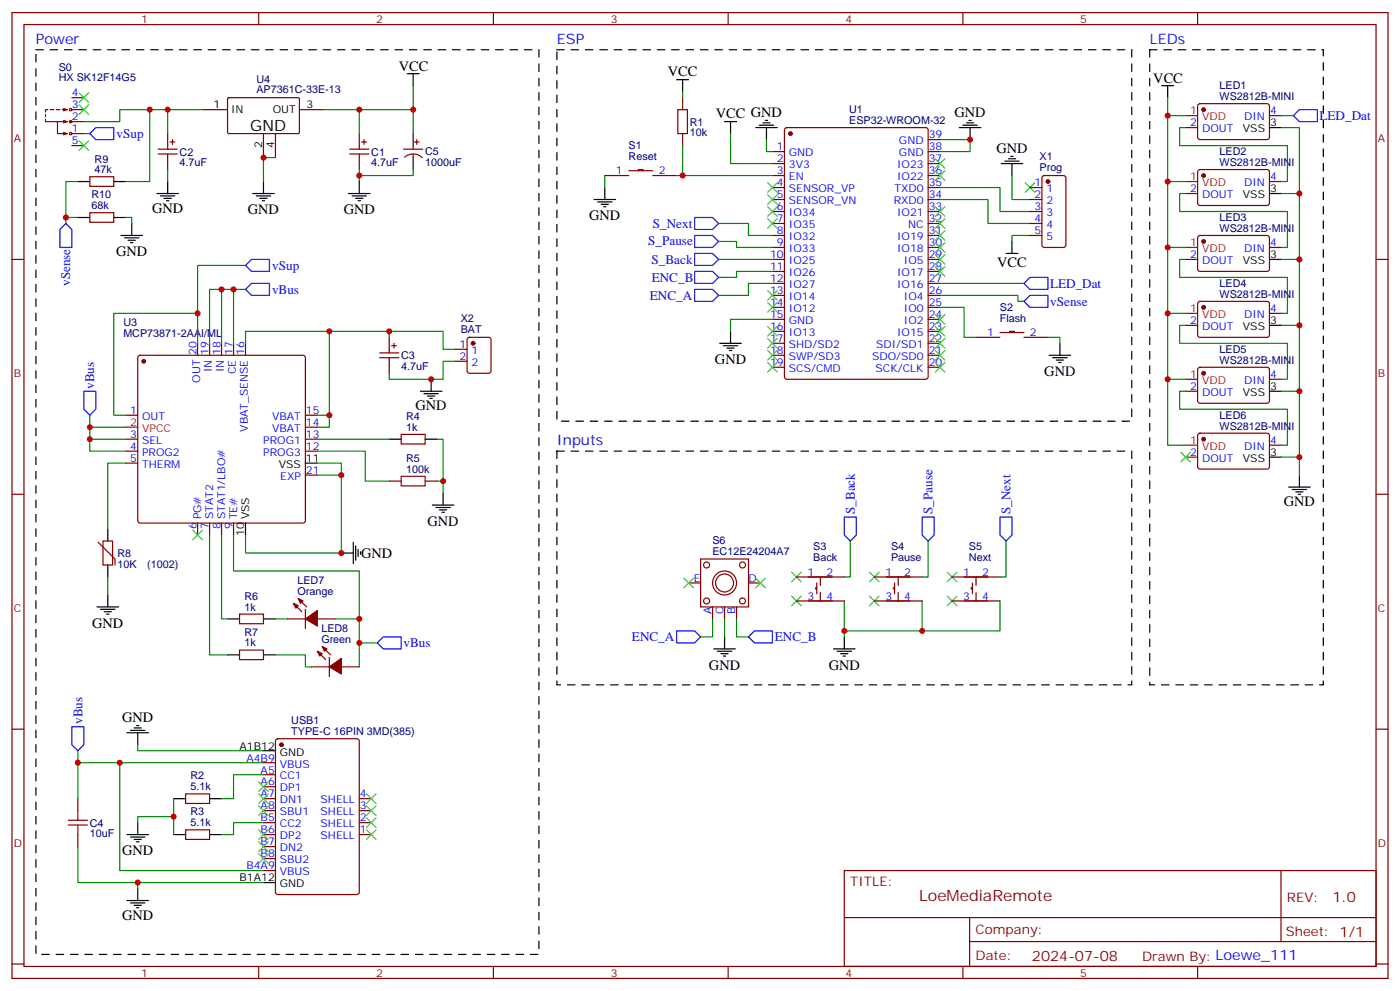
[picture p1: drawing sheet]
<svg xmlns="http://www.w3.org/2000/svg" width="412mm" height="292mm" viewBox="0 0 412 292" stroke-linecap="round" stroke-linejoin="round" font-family="sans-serif">
<g fill="none" stroke="#870000" stroke-width=".35">
<path d="M3.5 3.7h405.4v284.3h-405.4zM7.1 7.2h398.2v277.3h-398.2zM76.2 3.7v3.5M145.3 3.7v3.5M214.5 3.7v3.5M283.6 3.7v3.5M352.8 3.7v3.5M13.4 35.1v.7h3.5M13.4 33.7v.7M14.1 32.3h-.7v.7M14.8 32.3h1.1M16.6 32.3h1"/>
<path d="M18.3 32.3h1.5M18.7 39l1.1 .3M18.7 35.5l1.1 .3M18.7 31.9l1.1 .4M19.8 35.8h-2.9v3.5h2.9M19.8 39.3l-1.1 .4M19.8 35.8l-1.1 .4M19.8 32.3l-1.1 .3M20.5 35.8h4.2M21.2 39.3h3.5M21.2 32.3h3.5M21.2 28.8h3.5"/>
<path d="M49.4 39.3v4.6M60 32.3h7M67.1 28.9l.3-.1h20.6l.2 .3-.1 10.1-.3 .1h-20.6l-.2-.3zM77.6 39.3v7.1M81.1 39.3v7.1M88.2 32.3h7M105.8 39.3v4.6M199.7 32.3h2.8v7h-2.8zM201.1 28.8v3.5M201.1 39.3v3.6M231.3 37.8l.5-.2h40.9l.6 .4 .1 72.9-.5 .7-41.1 .1-.7-.5v-72.9zM349.2 37.6h3.6"/>
<path d="M353 30.7l.5-.2 20 .1 .4 .6v9.5l-.7 .4-20-.1-.4-.6v-9.2zM373.9 34h3.6M21.2 42.9h3.5M26.5 52h7v2.9h-7zM46.6 43.9h5.6M46.6 45.3h5.6M49.4 45.3v4.6M50.1 41.8h1.4M50.8 41.1v1.4M103 43.9h5.7M103 45.3h5.7M105.8 45.3v4.6"/>
<path d="M106.5 41.8h1.4M107.2 41.1v1.4M118.9 43.9h5.6M119.2 46.3a3.8 3.8 0 0 1 5.2 .2M121.7 42.9v1M121.7 45.3v1.1M122.1 41.8h1.4M122.8 41.1v1.4M178.2 51.7h7M185.2 50.3h7.1M188 50.3v-.4h1.4v.4M192.3 51.7h7"/>
<path d="M227.5 44.6h3.6M227.5 48.2h3.6M227.5 51.7h3.6M227.5 55.2h3.6M227.5 58.7h3.6M273.4 44.6h3.5M273.4 48.2h3.5M273.4 51.7h3.5M273.4 55.2h3.5M273.4 58.7h3.5M273.4 41.1h3.5M303.4 55.2h3.5"/>
<path d="M303.4 58.7h3.5M307.2 51.9l.4-.2h5.7l.6 .4 .1 20-.5 .7h-5.9l-.6-.4-.1-20zM349.2 57h3.6M353 50.1l.5-.2 20 .1 .4 .6v9.5l-.7 .4-20-.1-.4-.6v-9.2zM373.9 53.4h3.6M3.5 76.4h3.6M26.5 62.6h7v2.8h-7zM227.5 76.4h3.6M227.5 62.3h3.6M227.5 65.8h3.6M227.5 69.3h3.6M227.5 72.8h3.6"/>
<path d="M227.5 79.9h3.6M273.4 76.4h3.5M273.4 62.3h3.5M273.4 65.8h3.5M273.4 69.3h3.5M273.4 72.8h3.5M273.4 79.9h3.5M303.4 62.3h3.5M303.4 65.8h3.5M303.4 69.3h3.5M349.2 76.4h3.6M353 69.5l.5-.2 20 .1 .4 .6v9.5l-.7 .4-20-.1-.4-.6v-9.2z"/>
<path d="M373.9 72.8h3.6M405.3 76.4h3.6M114.7 99.3v4.6M137.8 99.5l.5-.2h5.6l.7 .4v9.5l-.4 .6-5.9 .1-.7-.5v-9.4zM227.5 83.4h3.6M227.5 87h3.6M227.5 90.5h3.6M227.5 94h3.6M227.5 97.5h3.6M273.4 83.4h3.5M273.4 87h3.5M273.4 90.5h3.5"/>
<path d="M273.4 94h3.5M273.4 97.5h3.5M287.5 99.3h7.1M294.6 97.9h7M297.4 97.9v-.4h1.4v.4M301.6 99.3h7.1M349.2 95.8h3.6M353 88.9l.5-.2 20 .1 .4 .6v9.5l-.7 .4-20-.1-.4-.6v-9.2zM373.9 92.3h3.6M40.8 104.8l.5-.2h48l.5 .2 .2 .5v48l-.3 .5-.4 .2h-48l-.5-.2-.2-.5v-48zM58.2 101.1v3.5M61.7 101.1v3.5"/>
<path d="M65.3 101.1v3.5M68.8 101.1v3.5M72.3 101.1v3.5M111.8 103.9h5.7M111.8 105.3h5.7M114.7 105.3v4.6M115.4 101.8h1.4M116.1 101.1v1.4M134.1 102.8h3.5M134.1 106.4h3.5M227.5 101.1h3.6M227.5 104.6h3.6"/>
<path d="M227.5 108.1h3.6M273.4 101.1h3.5M273.4 104.6h3.5M273.4 108.1h3.5M349.2 115.2h3.6M353 108.3l.5-.2 20 .1 .4 .6v9.5l-.7 .4-20-.1-.4-.6v-9.2zM373.9 111.7h3.6M37 122.2h3.6M37 129.3h3.6M37 132.8h3.6M37 136.3h3.6M90 122.2h3.5"/>
<path d="M90 129.3h3.5M90 132.8h3.5M90 125.8h3.5M90 139.9h3.5M118.2 127.9h7v2.8h-7zM349.2 134.6h3.6M353 127.7l.5-.2 20 .1 .4 .6v9.5l-.7 .4-20-.1-.4-.6v-9.2zM373.9 131.1h3.6M3.5 145.5h3.6M28.9 159.6l5 5v1.7M30.3 159.3h2.9v7h-2.9zM58.2 154v3.5"/>
<path d="M61.7 154v3.5M65.3 154v3.5M68.8 154v3.5M114.7 141.6h3.5M125.2 141.6h3.6M405.3 145.5h3.6M86.4 177.6l2.5 2.5M87.8 176.2l2.5 2.5M90 179.4v5.6M202.8 171.6h3.6M206.4 164.6h14.1v14.1h-14.1zM209.9 178.7v3.5"/>
<path d="M213.4 178.7v3.5M217 178.7v3.5M220.5 171.6h3.5M234.6 176.9h14.1M234.6 169.9h14.1M240.6 173h-.4v.4h.4M240.6 171.6v3.2M241.7 169.9v2.4M241.7 174.4v2.5M257.5 176.9h14.1M257.5 169.9h14.1M263.5 173h-.3v.4h.3"/>
<path d="M263.5 171.6v3.2M264.6 169.9v2.4M264.6 174.4v2.5M280.5 176.9h14.1M280.5 169.9h14.1M286.5 173h-.4v.4h.4M286.5 171.6v3.2M287.5 169.9v2.4M287.5 174.4v2.5M70.6 180.8h7v2.8h-7zM70.6 191.4h7v2.8h-7zM84.7 182.2h5.3"/>
<path d="M91.7 196.3h5.3M93.5 182.2h5.3M93.5 191.7l2.5 2.5M94.9 190.3l2.5 2.5M97 193.5v5.6M100.5 196.3h5.3M3.5 214.7h3.6M81.4 217.7l.4-.2h23.3l.7 .4v44.7l-.4 .7h-23.6l-.6-.4-.1-44.7zM405.3 214.7h3.6M22.9 235.1v3.6M54.7 233.7h7v2.8h-7zM77.6 235.1h3.5"/>
<path d="M77.6 238.7h3.5M77.6 231.6h3.5M77.6 228.1h3.5M77.6 224.5h3.5M105.8 235.1h3.6M105.8 238.7h3.6M22.9 245.7v3.5M54.7 244.3h7v2.8h-7zM77.6 242.2h3.5M77.6 245.7h3.5M77.6 256.3h3.5M77.6 252.8h3.5"/>
<path d="M77.6 249.2h3.5M105.8 242.2h3.6M105.8 245.7h3.6M248.7 256.3h156.6v28.2h-156.6zM377.3 256.3v20.9M248.7 270.1h156.5M285.6 277.2h119.6M285.6 270.1v14.2M3.5 283.8h3.6M76.2 284.5v3.5M145.3 284.5v3.5M214.5 284.5v3.5"/>
<path d="M283.6 284.5v3.5M352.8 284.5v3.5M405.3 283.8h3.6"/>
<circle cx="20.8" cy="39.3" r=".35"/>
<circle cx="20.8" cy="32.3" r=".35"/>
<circle cx="20.8" cy="35.8" r=".35"/>
<circle cx="208.1" cy="166.3" r=".88"/>
<circle cx="208.1" cy="176.9" r=".88"/>
<circle cx="213.4" cy="171.6" r="3.5"/>
<circle cx="213.4" cy="171.6" r="2.65"/>
<circle cx="218.7" cy="176.9" r=".88"/>
<circle cx="218.7" cy="166.3" r=".88"/>
</g>
<g fill="#870000" stroke="#870000" stroke-width=".35">
<path d="M90 182.2l3.5-2.5v4.6z"/>
<path d="M87.8 176.2l1.5 .7-.8 .7z"/>
<path d="M86.4 177.6l1.4 .7-.7 .7z"/>
<path d="M97 196.3l3.5-2.4v4.5z"/>
<path d="M94.9 190.3l1.4 .7-.7 .7z"/>
<path d="M93.5 191.7l1.4 .7-.7 .7z"/>
<circle cx="232.8" cy="39.3" r=".53"/>
<circle cx="354.5" cy="32.3" r=".53"/>
<circle cx="354.5" cy="51.7" r=".53"/>
<circle cx="354.5" cy="71.1" r=".53"/>
<circle cx="354.5" cy="90.5" r=".53"/>
<circle cx="354.5" cy="109.9" r=".53"/>
<circle cx="354.5" cy="129.3" r=".53"/>
<circle cx="42.3" cy="106.4" r=".53"/>
<circle cx="139.3" cy="101.1" r=".53"/>
<circle cx="82.9" cy="219.3" r=".53"/>
<circle cx="308.7" cy="53.4" r=".53"/>
</g>
<path d="M10.6 14.6h148.1v266.4h-148.1zM164 14.6h169.4v109.4h-169.4zM338.7 14.6h51.1v187h-51.1zM164 132.8h169.4v68.8h-169.4z" fill="none" stroke="#000" stroke-width=".35" stroke-dasharray="2.1 2.1"/>
<g fill="none" stroke="#000" stroke-width=".35">
<path d="M119.9 21.7h3.6M121.7 21.7v3.5M121.7 39.3v3.6M199.3 23.5h3.5M201.1 23.5v3.5M213.4 35.8h3.6M215.2 35.8v3.5M222.6 37.6h6.4M223.7 36.9h4.2M224.7 36.2h2.1M225.4 35.5h.7M225.8 37.6v3.5"/>
<path d="M282.6 37.6h6.3M283.6 36.9h4.3M284.7 36.2h2.1M285.4 35.5h.7M285.8 37.6v3.5M342.2 25.2h3.5M344 25.2v3.6M373.9 37.6h3.6M22.9 53.4h3.6M33.5 53.4h3.5M46.2 57h6.4M47.3 57.7h4.2"/>
<path d="M48.3 58.4h2.1M49 59.1h.7M49.4 53.4v3.6M74.4 57h6.4M75.5 57.7h4.2M76.6 58.4h2.1M77.3 59.1h.7M77.6 53.4v3.6M102.7 57h6.3M103.7 57.7h4.2M104.8 58.4h2.1M105.5 59.1h.7"/>
<path d="M105.8 53.4v3.6M121.7 46.4v3.5M175 58.7h6.3M176 59.4h4.3M178.2 55.2v3.5M294.9 48.2h6.4M296 47.4h4.2M297 46.7h2.2M297.7 46h.7M298.1 48.2v3.5M373.9 57h3.6M22.9 64h3.6"/>
<path d="M33.5 64h3.5M35.6 69.3h6.4M36.7 70h4.2M37.7 70.7h2.2M38.5 71.4h.7M38.8 65.8v3.5M177.1 60.1h2.1M177.8 60.9h.7M296.3 74.6h3.6M298.1 71.1v3.5M373.9 76.4h3.6M215.2 97.5v3.6"/>
<path d="M373.9 95.8h3.6M123.8 115.2h6.4M124.9 115.9h4.2M125.9 116.6h2.2M126.6 117.3h.8M127 111.7v3.5M212 101.1h6.4M213.1 101.8h4.2M214.1 102.5h2.2M214.8 103.2h.7M309 104.6h6.4M310.1 105.3h4.2"/>
<path d="M311.1 106h2.2M311.9 106.7h.7M312.2 101.1v3.5M373.9 115.2h3.6M90 136.3h3.5M114.7 129.3h3.5M125.2 129.3h3.6M373.9 134.6h3.6M382.8 139.9v3.5M31.7 155.8v3.5M72.3 154v3.5M104.1 159.6v6.4"/>
<path d="M127.4 148.7h6.3M128.4 149.4h4.2M129.5 150.1h2.1M130.2 150.8h.7M130.5 145.2v3.5M379.6 143.4h6.3M380.6 144.1h4.3M381.7 144.8h2.1M382.4 145.5h.7M28.6 178.7h6.3M29.6 179.4h4.3M31.7 166.3v3.6"/>
<path d="M31.7 175.2v3.5M100.5 162.8h3.6M104.8 160.7v4.2M105.5 161.7v2.2M106.2 162.5v.7M30.7 180.1h2.1M31.4 180.8h.7M67 182.2h3.6M67 192.8h3.6M77.6 182.2h3.5M77.6 192.8h3.5M210.3 191h6.3"/>
<path d="M211.3 191.7h4.2M212.4 192.4h2.1M213.1 193.1h.7M213.4 187.5v3.5M245.5 191h6.4M246.6 191.7h4.2M247.6 192.4h2.2M248.4 193.1h.7M248.7 187.5v3.5M37.4 215.7h6.3M38.5 215h4.2M39.5 214.3h2.1"/>
<path d="M40.2 213.6h.7M40.6 215.7v3.6M51.2 235.1h3.5M61.7 235.1h3.6M77.6 221h3.5M37.4 245.7h6.3M38.5 246.4h4.2M39.5 247.1h2.1M40.2 247.8h.7M40.6 242.2v3.5M51.2 245.7h3.5M61.7 245.7h3.6"/>
<path d="M77.6 259.8h3.5M37.4 265.1h6.3M38.5 265.8h4.2M39.5 266.5h2.1M40.2 267.2h.7M40.6 261.6v3.5"/>
</g>
<g fill="none" stroke="#008700" stroke-width=".35">
<path d="M24.7 39.3h1.8M44.1 32.3v21.1h-7.1M49.4 32.3h-14.1v3.5h-10.6M60 32.3h-10.6v7M95.2 32.3h10.6v7M105.8 32.3h15.9v7M121.7 25.2v7.1M201.1 27v1.8M215.2 39.3v8.9h12.3M344 28.8v5.2h5.2M344 34v19.4h5.2M349.2 37.6h-1.7v5.3h31.7v10.5h-1.7"/>
<path d="M377.5 37.6h5.3v19.4M377.5 34h3.5M22.9 53.4h-3.5v10.6h3.5M49.4 49.9v3.5M81.1 46.4h-3.5v7M105.8 49.9v3.5M121.7 49.9v1.8h-15.9M178.2 51.7v3.5M201.1 42.9v8.8h-1.8M201.1 51.7h26.4M225.8 41.1v3.5h1.7M276.9 58.7h14.1v7.1h12.4"/>
<path d="M276.9 55.2h17.7v7.1h8.8M276.9 41.1h8.9v3.5h-8.9M298.1 51.7v7h5.3M344 53.4v19.4h5.2M349.2 57h-1.7v5.3h31.7v10.5h-1.7M377.5 57h5.3v19.4M19.4 64v1.8M37 64h1.8v1.8M72.3 78.1h-14.1v23M211.7 65.8h8.8v3.5h7M211.7 71.1h5.3v1.7h10.5M211.7 76.4h15.8"/>
<path d="M227.5 79.9h-10.5v1.8h-5.3M303.4 69.3h-5.3v1.8M344 72.8v19.5h5.2M349.2 76.4h-1.7v5.3h31.7v10.6h-1.7M377.5 76.4h5.3v19.4M58.2 92.3h-24.7v29.9h3.5M65.3 85.2v15.9M68.8 85.2v15.9M72.3 85.2h-10.6v15.9M97 97.5h-24.7v3.6M114.7 99.3v-1.8h-17.7v24.7h-3.5M114.7 97.5h15.8v5.3h3.6"/>
<path d="M227.5 94h-12.3v3.5M227.5 83.4h-7v3.6h-8.8M276.9 90.5h7.1v8.8h3.5M276.9 87h23v1.7h1.7M276.9 83.4h24.7M308.7 99.3h3.5v1.8M344 92.3v19.4h5.2M349.2 95.8h-1.7v5.3h31.7v10.6h-1.7M377.5 95.8h5.3v19.4M134.1 106.4h-3.6v5.3h-15.8v-1.8M344 111.7v19.4h5.2M349.2 115.2h-1.7v5.3h31.7v10.6h-1.7"/>
<path d="M377.5 115.2h5.3v19.4M26.5 122.2v3.6h10.5M26.5 125.8v3.5h10.5M26.5 129.3v3.5h10.5M37 136.3h-5.3v19.5M93.5 132.8h14.1v8.8h7.1M93.5 136.3h7v26.5h-28.2v-5.3M93.5 129.3h21.2M93.5 139.9h7M97 122.2v3.6h-3.5M128.8 129.3h1.7v15.9M377.5 134.6h5.3v5.3"/>
<path d="M61.7 157.5v35.3h5.3M65.3 157.5v24.7h1.7M68.8 157.5v10.6h37v14.1M128.8 141.6h1.7M250.5 159.3v10.6h-1.8M273.4 159.3v10.6h-1.8M296.3 159.3v10.6h-1.7M31.7 169.9v5.3M248.7 176.9v10.6M271.6 176.9v8.8h-22.9M294.6 176.9v8.8h-23M81.1 192.8h8.9v3.5h1.7"/>
<path d="M81.1 182.2h3.6M98.8 182.2h7v14.1M105.8 189.3h5.3M209.9 182.2v5.3h-3.5M213.4 182.2v5.3M217 182.2v5.3h3.5M40.6 219.3v1.7h37M22.9 221v3.5h54.7M22.9 224.5v10.6M35.3 224.5v31.8h42.3M51.2 235.1v5.3h-10.6v1.8M77.6 228.1h-8.8v7h-3.5"/>
<path d="M22.9 249.2v10.6h17.7M51.2 240.4v5.3M77.6 259.8h-37v1.8M77.6 242.2h-8.8v3.5h-3.5"/>
</g>
<g fill="none" stroke="#3c3" stroke-width=".35">
<path d="M23.3 30.9l2.8 2.8M23.3 27.3l2.8 2.9M26.1 30.9l-2.8 2.8M26.1 27.3l-2.8 2.9M23.3 41.5l2.8 2.8M26.1 41.5l-2.8 2.8M226.1 53.8l2.9 2.8M226.1 57.3l2.9 2.8M229 53.8l-2.9 2.8M229 57.3l-2.9 2.8M275.5 50.3l2.8 2.8M275.5 46.7l2.8 2.9"/>
<path d="M278.3 46.7l-2.8 2.9M278.3 50.3l-2.8 2.8M302 53.8l2.8 2.8M304.8 53.8l-2.8 2.8M226.1 60.9l2.9 2.8M226.1 64.4l2.9 2.8M229 60.9l-2.9 2.8M229 64.4l-2.9 2.8M275.5 78.5l2.8 2.8M275.5 75l2.8 2.8M275.5 71.4l2.8 2.9M275.5 67.9l2.8 2.8"/>
<path d="M275.5 64.4l2.8 2.8M275.5 60.9l2.8 2.8M278.3 78.5l-2.8 2.8M278.3 75l-2.8 2.8M278.3 71.4l-2.8 2.9M278.3 67.9l-2.8 2.8M278.3 64.4l-2.8 2.8M278.3 60.9l-2.8 2.8M226.1 85.5l2.9 2.9M226.1 89.1l2.9 2.8M226.1 96.1l2.9 2.9M226.1 99.7l2.9 2.8"/>
<path d="M229 85.5l-2.9 2.9M229 89.1l-2.9 2.8M229 96.1l-2.9 2.9M229 99.7l-2.9 2.8M275.5 99.7l2.8 2.8M275.5 96.1l2.8 2.9M275.5 92.6l2.8 2.8M278.3 96.1l-2.8 2.9M278.3 99.7l-2.8 2.8M278.3 92.6l-2.8 2.8M226.1 103.2l2.9 2.8M226.1 106.7l2.9 2.8"/>
<path d="M229 103.2l-2.9 2.8M229 106.7l-2.9 2.8M275.5 106.7l2.8 2.8M275.5 103.2l2.8 2.8M278.3 106.7l-2.8 2.8M278.3 103.2l-2.8 2.8M347.8 133.2l2.9 2.8M350.7 133.2l-2.9 2.8M56.8 156.1l2.8 2.8M59.6 156.1l-2.8 2.8M201.4 170.2l2.9 2.8M204.3 170.2l-2.9 2.8"/>
<path d="M222.6 170.2l2.8 2.8M225.4 170.2l-2.8 2.8M233.2 175.5l2.8 2.8M233.2 168.5l2.8 2.8M236 175.5l-2.8 2.8M236 168.5l-2.8 2.8M256.1 168.5l2.8 2.8M256.1 175.5l2.8 2.8M258.9 168.5l-2.8 2.8M258.9 175.5l-2.8 2.8M279 175.5l2.9 2.8M279 168.5l2.9 2.8"/>
<path d="M281.9 175.5l-2.9 2.8M281.9 168.5l-2.9 2.8M76.2 230.2l2.8 2.8M76.2 233.7l2.8 2.8M76.2 237.2l2.8 2.9M79 230.2l-2.8 2.8M79 233.7l-2.8 2.8M79 237.2l-2.8 2.9M107.9 233.7l2.9 2.8M107.9 237.2l2.9 2.9M110.8 233.7l-2.9 2.8M110.8 237.2l-2.9 2.9"/>
<path d="M76.2 244.3l2.8 2.8M76.2 247.8l2.8 2.8M76.2 251.4l2.8 2.8M79 244.3l-2.8 2.8M79 247.8l-2.8 2.8M79 251.4l-2.8 2.8M107.9 240.8l2.9 2.8M107.9 244.3l2.9 2.8M110.8 240.8l-2.9 2.8M110.8 244.3l-2.9 2.8"/>
</g>
<g fill="none" stroke="#00f" stroke-width=".35">
<path d="M26.5 39.3l1.7-1.7h5.3v3.5h-5.3zM381 34l1.8-1.7h5.3v3.5h-5.3zM19.4 65.8l1.8 1.8v5.2h-3.6v-5.2zM72.3 78.1l1.8-1.7h5.3v3.5h-5.3zM204.6 74.6h5.3l1.8 1.8-1.8 1.7h-5.3zM204.6 69.3h5.3l1.8 1.8-1.8 1.7h-5.3zM204.6 64h5.3l1.8 1.8-1.8 1.8h-5.3zM204.6 79.9h5.3l1.8 1.8-1.8 1.7h-5.3zM72.3 85.2l1.8-1.8h5.3v3.6h-5.3zM204.6 85.2h5.3l1.8 1.8-1.8 1.7h-5.3zM301.6 83.4l1.8-1.7h5.3v3.5h-5.3zM303.4 87h5.3v3.5h-5.3l-1.8-1.8z"/>
<path d="M24.7 115.2h3.5v5.3l-1.7 1.7-1.8-1.7zM248.7 152.2h3.5v5.3l-1.7 1.8-1.8-1.8zM271.6 152.2h3.6v5.3l-1.8 1.8-1.8-1.8zM294.6 152.2h3.5v5.3l-1.8 1.8-1.7-1.8zM111.1 189.3l1.8-1.8h5.3v3.5h-5.3zM199.3 185.7h5.3l1.8 1.8-1.8 1.8h-5.3zM220.5 187.5l1.7-1.8h5.3v3.6h-5.3zM21.2 214h3.5v5.3l-1.8 1.7-1.7-1.7z"/>
</g>
<path d="M349.2 34h3.6M349.2 53.4h3.6M349.2 72.8h3.6M349.2 92.3h3.6M349.2 111.7h3.6M37 125.8h3.6M349.2 131.1h3.6" fill="none" stroke="#f00" stroke-width=".35"/>
<path d="M118.2 140.2h7v2.9h-7zM22.9 238.7v2.8M20.1 242.9h5.7M20.1 241.5h5.7M22.9 242.9v2.8" fill="none" stroke="#a10000" stroke-width=".35"/>
<g fill="#c00">
<circle cx="201.1" cy="51.7" r=".88"/>
<circle cx="285.8" cy="41.1" r=".88"/>
<circle cx="248.7" cy="185.7" r=".88"/>
<circle cx="271.6" cy="185.7" r=".88"/>
<circle cx="344" cy="34" r=".88"/>
<circle cx="344" cy="53.4" r=".88"/>
<circle cx="344" cy="72.8" r=".88"/>
<circle cx="344" cy="92.3" r=".88"/>
<circle cx="344" cy="111.7" r=".88"/>
<circle cx="382.8" cy="134.6" r=".88"/>
<circle cx="382.8" cy="115.2" r=".88"/>
<circle cx="382.8" cy="95.8" r=".88"/>
<circle cx="382.8" cy="76.4" r=".88"/>
<circle cx="382.8" cy="57" r=".88"/>
<circle cx="35.3" cy="224.5" r=".88"/>
<circle cx="51.2" cy="240.4" r=".88"/>
<circle cx="65.3" cy="85.2" r=".88"/>
<circle cx="58.2" cy="92.3" r=".88"/>
<circle cx="22.9" cy="224.5" r=".88"/>
<circle cx="40.6" cy="259.8" r=".88"/>
<circle cx="97" cy="122.2" r=".88"/>
<circle cx="114.7" cy="97.5" r=".88"/>
<circle cx="127" cy="111.7" r=".88"/>
<circle cx="130.5" cy="141.6" r=".88"/>
<circle cx="97" cy="97.5" r=".88"/>
<circle cx="26.5" cy="125.8" r=".88"/>
<circle cx="26.5" cy="129.3" r=".88"/>
<circle cx="100.5" cy="139.9" r=".88"/>
<circle cx="68.8" cy="85.2" r=".88"/>
<circle cx="100.5" cy="162.8" r=".88"/>
<circle cx="105.8" cy="189.3" r=".88"/>
<circle cx="105.8" cy="182.2" r=".88"/>
<circle cx="49.4" cy="32.3" r=".88"/>
<circle cx="44.1" cy="32.3" r=".88"/>
<circle cx="77.6" cy="46.4" r=".88"/>
<circle cx="19.4" cy="64" r=".88"/>
<circle cx="105.8" cy="51.7" r=".88"/>
<circle cx="105.8" cy="32.3" r=".88"/>
<circle cx="121.7" cy="32.3" r=".88"/>
</g>
<text font-size="4.6" x="73.7" y="38.6">GND</text>
<text font-size="4.6" fill="#800" x="270.8" y="265.3">LoeMediaRemote</text>
<g font-size="4.2" fill="#00f">
<text x="10.6" y="12.9">Power</text>
<text x="164" y="12.9">ESP</text>
<text x="338.7" y="12.9">LEDs</text>
<text x="164" y="131.1">Inputs</text>
</g>
<g font-size="4.2">
<text x="117.5" y="21">VCC</text>
<text x="196.7" y="22.4">VCC</text>
<text x="339.7" y="24.5">VCC</text>
<text x="210.8" y="34.7">VCC GND</text>
<text x="281.2" y="34.4">GND</text>
<text x="293.5" y="44.9">GND</text>
<text x="44.8" y="62.6">GND</text>
<text x="73" y="63.1">GND</text>
<text x="101.2" y="63.1">GND</text>
<text x="173.6" y="64.7">GND</text>
<text x="34.2" y="75.4">GND</text>
<text x="293.7" y="78.6">VCC</text>
<text x="210.6" y="107.2">GND</text>
<text x="307.6" y="110.6">GND</text>
<text x="122.4" y="120.8">GND</text>
<text x="378.2" y="149">GND</text>
<text x="125.9" y="154.8">GND</text>
<text x="106.4" y="164.2">GND</text>
<text x="27.2" y="184.8">GND</text>
<text x="208.8" y="197.1">GND</text>
<text x="244.1" y="197.1">GND</text>
<text x="36" y="212.5">GND</text>
<text x="36" y="251.8">GND</text>
<text x="36" y="270.8">GND</text>
</g>
<g font-size="4.2" fill="#800">
<text x="392.5" y="265.6">1.0</text>
<text x="304" y="282.9">2024-07-08</text>
</g>
<g font-size="3.9" fill="#00f">
<text x="388.7" y="35.3">LED_Dat</text>
<text x="34.3" y="40.6">vSup</text>
<text x="192.3" y="67.1">S_Next</text>
<text x="191" y="72.3">S_Pause</text>
<text x="191.9" y="77.7">S_Back</text>
<text x="80.2" y="79.5">vSup</text>
<text x="192" y="82.9">ENC_B</text>
<text x="20.7" y="84.2" transform="rotate(-90 20.7 84.2)">vSense</text>
<text x="80.1" y="86.5">vBus</text>
<text x="191.4" y="88.2">ENC_A</text>
<text x="309.3" y="84.7">LED_Dat</text>
<text x="309.4" y="90">vSense</text>
<text x="27.7" y="114.5" transform="rotate(-90 27.7 114.5)">vBus</text>
<text x="251.8" y="151.3" transform="rotate(-90 251.8 151.3)">S_Back</text>
<text x="274.7" y="151.3" transform="rotate(-90 274.7 151.3)">S_Pause</text>
<text x="297.6" y="151.3" transform="rotate(-90 297.6 151.3)">S_Next</text>
<text x="118.8" y="190.5">vBus</text>
<text x="186.2" y="188.8">ENC_A</text>
<text x="228.2" y="188.8">ENC_B</text>
<text x="24.3" y="213.1" transform="rotate(-90 24.3 213.1)">vBus</text>
</g>
<g font-size="3.9" fill="#800">
<text x="250.5" y="260.9">TITLE:</text>
<text x="379.1" y="265.6">REV:</text>
<text x="287.4" y="275.1">Company:</text>
<text x="378.7" y="275.7">Sheet: 1/1</text>
<text x="287.4" y="282.8">Date:</text>
<text x="336.4" y="282.8">Drawn By: Loewe_111</text>
</g>
<g font-size="3.2" fill="#800">
<text x="41.6" y="6.7">1</text>
<text x="110.8" y="6.7">2</text>
<text x="179.9" y="6.7">3</text>
<text x="249.1" y="6.7">4</text>
<text x="318.2" y="6.7">5</text>
<text x="4.1" y="41.8">A</text>
<text x="405.9" y="41.8">A</text>
<text x="4.1" y="110.9">B</text>
<text x="405.9" y="110.9">B</text>
<text x="4.1" y="180.1">C</text>
<text x="405.9" y="180.1">C</text>
<text x="4.1" y="249.2">D</text>
<text x="405.9" y="249.2">D</text>
<text x="41.6" y="287.5">1</text>
<text x="110.8" y="287.5">2</text>
<text x="179.9" y="287.5">3</text>
<text x="249.1" y="287.5">4</text>
<text x="318.2" y="287.5">5</text>
</g>
<g font-size="3.2" fill="#000080">
<text x="17.3" y="24">HX SK12F14G5</text>
<text x="17.3" y="20.8">S0</text>
<text x="75.5" y="27.5">AP7361C-33E-13</text>
<text x="75.5" y="24.3">U4</text>
<text x="359.2" y="29.5">WS2812B-MINI</text>
<text x="359.2" y="26.3">LED1</text>
<text x="250.1" y="33.3">U1</text>
<text x="203.2" y="40.1">10k</text>
<text x="203.2" y="37">R1</text>
<text x="250.1" y="36.5">ESP32-WROOM-32</text>
<text x="27.9" y="47.9">R9</text>
<text x="52.9" y="45.8">C2</text>
<text x="109.4" y="45.8">C1</text>
<text x="125.2" y="45.8">C5</text>
<text x="185.2" y="47.1">Reset</text>
<text x="185.2" y="43.9">S1</text>
<text x="306.2" y="47.2">X1</text>
<text x="359.2" y="45.7">LED2</text>
<text x="27.9" y="51">47k</text>
<text x="52.9" y="48.9">4.7uF</text>
<text x="109.4" y="48.9">4.7uF</text>
<text x="125.2" y="49">1000uF</text>
<text x="306.2" y="50.5">Prog</text>
<text x="359.2" y="48.9">WS2812B-MINI</text>
<text x="27" y="58.4">R10</text>
<text x="27" y="61.6">68k</text>
<text x="359.2" y="65.1">LED3</text>
<text x="359.2" y="68.3">WS2812B-MINI</text>
<text x="359.2" y="87.7">WS2812B-MINI</text>
<text x="359.2" y="84.5">LED4</text>
<text x="36.3" y="96">U3</text>
<text x="135.7" y="94.9">X2</text>
<text x="294.5" y="94.7">Flash</text>
<text x="294.5" y="91.5">S2</text>
<text x="36.3" y="99.2">MCP73871-2AAI/ML</text>
<text x="135.7" y="98.1">BAT</text>
<text x="118.2" y="105.8">C3</text>
<text x="359.2" y="107.1">WS2812B-MINI</text>
<text x="359.2" y="103.9">LED5</text>
<text x="118.2" y="108.9">4.7uF</text>
<text x="119.6" y="123.7">R4</text>
<text x="359.2" y="123.3">LED6</text>
<text x="119.6" y="126.8">1k</text>
<text x="359.2" y="126.5">WS2812B-MINI</text>
<text x="119.6" y="136">R5</text>
<text x="119.6" y="139.2">100k</text>
<text x="209.9" y="160.3">S6</text>
<text x="239.6" y="161.9">S3</text>
<text x="262.5" y="161.9">S4</text>
<text x="285.4" y="161.9">S5</text>
<text x="34.6" y="167.1">10K</text>
<text x="34.6" y="164">R8</text>
<text x="43.4" y="167.1">(1002)</text>
<text x="209.9" y="163.5">EC12E24204A7</text>
<text x="239.6" y="165.1">Back</text>
<text x="262.5" y="165.1">Pause</text>
<text x="285.4" y="165.1">Next</text>
<text x="87.6" y="172">LED7</text>
<text x="72" y="179.7">1k</text>
<text x="72" y="176.6">R6</text>
<text x="87.6" y="175.2">Orange</text>
<text x="72" y="190.3">1k</text>
<text x="72" y="187.2">R7</text>
<text x="94.7" y="189.3">Green</text>
<text x="94.7" y="186.1">LED8</text>
<text x="85.8" y="213.2">USB1</text>
<text x="85.8" y="216.3">TYPE-C 16PIN 3MD(385)</text>
<text x="56.1" y="232.7">5.1k</text>
<text x="56.1" y="229.5">R2</text>
<text x="26.5" y="243.4">C4</text>
<text x="56.1" y="243.2">5.1k</text>
<text x="56.1" y="240.1">R3</text>
<text x="26.5" y="246.5">10uF</text>
</g>
<g font-size="3.2" fill="#00f">
<text x="21.2" y="28.4">4</text>
<text x="21.2" y="35.5">2</text>
<text x="21.2" y="31.9">3</text>
<text x="366.5" y="35.5">DIN</text>
<text x="374.1" y="33.7">4</text>
<text x="21.2" y="39">1</text>
<text x="273.6" y="40.7">39</text>
<text x="350.6" y="37.2">2</text>
<text x="354.1" y="39">DOUT</text>
<text x="21.2" y="42.5">5</text>
<text x="228.9" y="44.3">1</text>
<text x="228.9" y="47.8">2</text>
<text x="232.4" y="46">GND</text>
<text x="264.8" y="46">GND</text>
<text x="264.8" y="42.5">GND</text>
<text x="273.6" y="47.8">37</text>
<text x="273.6" y="44.3">38</text>
<text x="181.4" y="51.3">1</text>
<text x="194" y="51.3">2</text>
<text x="228.9" y="51.3">3</text>
<text x="232.4" y="49.6">3V3</text>
<text x="232.4" y="53.1">EN</text>
<text x="264.2" y="53.1">IO22</text>
<text x="264.2" y="49.6">IO23</text>
<text x="273.6" y="51.3">36</text>
<text x="374.1" y="53.1">4</text>
<text x="228.9" y="54.9">4</text>
<text x="228.9" y="58.4">5</text>
<text x="232.4" y="56.6">SENSOR_VP</text>
<text x="263.5" y="56.6">TXD0</text>
<text x="273.6" y="58.4">34</text>
<text x="273.6" y="54.9">35</text>
<text x="304.7" y="54.9">1</text>
<text x="304.7" y="58.4">2</text>
<text x="308.2" y="56.6">1</text>
<text x="350.6" y="56.6">2</text>
<text x="354.1" y="58.4">DOUT</text>
<text x="366.5" y="54.9">DIN</text>
<text x="228.9" y="61.9">6</text>
<text x="228.9" y="65.4">7</text>
<text x="232.4" y="60.1">SENSOR_VN</text>
<text x="232.4" y="63.7">IO34</text>
<text x="263.3" y="60.1">RXD0</text>
<text x="264.2" y="63.7">IO21</text>
<text x="273.6" y="65.4">32</text>
<text x="273.6" y="61.9">33</text>
<text x="304.7" y="61.9">3</text>
<text x="304.7" y="65.4">4</text>
<text x="308.2" y="60.1">2</text>
<text x="308.2" y="63.7">3</text>
<text x="228.9" y="69">8</text>
<text x="232.4" y="67.2">IO35</text>
<text x="232.4" y="70.7">IO32</text>
<text x="264.2" y="70.7">IO19</text>
<text x="267.5" y="67.2">NC</text>
<text x="273.6" y="69">31</text>
<text x="304.7" y="69">5</text>
<text x="308.2" y="67.2">4</text>
<text x="308.2" y="70.7">5</text>
<text x="226.9" y="76">10</text>
<text x="228.9" y="72.5">9</text>
<text x="232.4" y="74.3">IO33</text>
<text x="232.4" y="77.8">IO25</text>
<text x="264.2" y="74.3">IO18</text>
<text x="266.2" y="77.8">IO5</text>
<text x="273.6" y="76">29</text>
<text x="273.6" y="72.5">30</text>
<text x="350.6" y="76">2</text>
<text x="354.1" y="77.8">DOUT</text>
<text x="366.5" y="74.3">DIN</text>
<text x="374.1" y="72.5">4</text>
<text x="226.9" y="79.6">11</text>
<text x="226.9" y="83.1">12</text>
<text x="232.4" y="81.3">IO26</text>
<text x="264.2" y="81.3">IO17</text>
<text x="273.6" y="83.1">27</text>
<text x="273.6" y="79.6">28</text>
<text x="226.9" y="86.6">13</text>
<text x="232.4" y="84.8">IO27</text>
<text x="232.4" y="88.4">IO14</text>
<text x="264.2" y="84.8">IO16</text>
<text x="266.2" y="88.4">IO4</text>
<text x="273.6" y="86.6">26</text>
<text x="226.9" y="90.1">14</text>
<text x="226.9" y="93.7">15</text>
<text x="232.4" y="91.9">IO12</text>
<text x="232.4" y="95.4">GND</text>
<text x="266.2" y="95.4">IO2</text>
<text x="266.2" y="91.9">IO0</text>
<text x="273.6" y="93.7">24</text>
<text x="273.6" y="90.1">25</text>
<text x="350.6" y="95.4">2</text>
<text x="366.5" y="93.7">DIN</text>
<text x="374.1" y="91.9">4</text>
<text x="226.9" y="97.2">16</text>
<text x="226.9" y="100.7">17</text>
<text x="232.4" y="99">IO13</text>
<text x="264.2" y="99">IO15</text>
<text x="273.6" y="100.7">22</text>
<text x="273.6" y="97.2">23</text>
<text x="290.8" y="99">1</text>
<text x="303.4" y="99">2</text>
<text x="354.1" y="97.2">DOUT</text>
<text x="57.9" y="104.4" transform="rotate(-90 57.9 104.4)">20</text>
<text x="61.4" y="104.4" transform="rotate(-90 61.4 104.4)">19</text>
<text x="64.9" y="104.4" transform="rotate(-90 64.9 104.4)">18</text>
<text x="68.4" y="104.4" transform="rotate(-90 68.4 104.4)">17</text>
<text x="72" y="104.4" transform="rotate(-90 72 104.4)">16</text>
<text x="135.4" y="102.5">1</text>
<text x="135.4" y="106">2</text>
<text x="138.9" y="104.2">1</text>
<text x="138.9" y="107.8">2</text>
<text x="226.9" y="104.2">18</text>
<text x="226.9" y="107.8">19</text>
<text x="232.4" y="102.5">SHD/SD2</text>
<text x="232.4" y="106">SWP/SD3</text>
<text x="256.9" y="106">SDO/SD0</text>
<text x="258.1" y="102.5">SDI/SD1</text>
<text x="273.6" y="107.8">20</text>
<text x="273.6" y="104.2">21</text>
<text x="58.9" y="112.7" transform="rotate(-90 58.9 112.7)">OUT</text>
<text x="62.4" y="109.6" transform="rotate(-90 62.4 109.6)">IN</text>
<text x="66" y="109.6" transform="rotate(-90 66 109.6)">IN</text>
<text x="69.5" y="110.1" transform="rotate(-90 69.5 110.1)">CE</text>
<text x="232.4" y="109.5">SCS/CMD</text>
<text x="257.9" y="109.5">SCK/CLK</text>
<text x="366.5" y="113.1">DIN</text>
<text x="374.1" y="111.3">4</text>
<text x="350.6" y="114.8">2</text>
<text x="354.1" y="116.6">DOUT</text>
<text x="38.4" y="121.9">1</text>
<text x="41.9" y="123.6">OUT</text>
<text x="80.2" y="123.6">VBAT</text>
<text x="90.1" y="125.4">14</text>
<text x="90.1" y="121.9">15</text>
<text x="38.4" y="128.9">3</text>
<text x="41.9" y="130.7">SEL</text>
<text x="73" y="127.1" transform="rotate(-90 73 127.1)">VBAT_SENSE</text>
<text x="77.6" y="130.7">PROG1</text>
<text x="80.2" y="127.2">VBAT</text>
<text x="90.1" y="128.9">13</text>
<text x="374.1" y="130.7">4</text>
<text x="38.4" y="132.5">4</text>
<text x="38.4" y="136">5</text>
<text x="41.9" y="134.2">PROG2</text>
<text x="41.9" y="137.8">THERM</text>
<text x="77.6" y="134.2">PROG3</text>
<text x="90.1" y="132.5">12</text>
<text x="350.6" y="134.2">2</text>
<text x="354.1" y="136">DOUT</text>
<text x="366.5" y="132.5">DIN</text>
<text x="82.6" y="141.3">EXP</text>
<text x="90.1" y="139.5">21</text>
<text x="57.9" y="155.8" transform="rotate(-90 57.9 155.8)">6</text>
<text x="59.3" y="152.9" transform="rotate(-90 59.3 152.9)">PG#</text>
<text x="61.4" y="155.8" transform="rotate(-90 61.4 155.8)">7</text>
<text x="62.8" y="152.9" transform="rotate(-90 62.8 152.9)">STAT2</text>
<text x="64.9" y="155.8" transform="rotate(-90 64.9 155.8)">8</text>
<text x="66.3" y="152.9" transform="rotate(-90 66.3 152.9)">STAT1/LBO#</text>
<text x="68.4" y="155.8" transform="rotate(-90 68.4 155.8)">9</text>
<text x="69.8" y="152.9" transform="rotate(-90 69.8 152.9)">TE#</text>
<text x="204.4" y="171.3">E</text>
<text x="220.5" y="171.3">D</text>
<text x="237.9" y="169.5">1</text>
<text x="243.4" y="169.5">2</text>
<text x="260.8" y="169.5">1</text>
<text x="266.3" y="169.5">2</text>
<text x="283.7" y="169.5">1</text>
<text x="289.3" y="169.5">2</text>
<text x="237.9" y="176.6">3</text>
<text x="243.4" y="176.6">4</text>
<text x="260.8" y="176.6">3</text>
<text x="266.3" y="176.6">4</text>
<text x="283.7" y="176.6">3</text>
<text x="289.3" y="176.6">4</text>
<text x="209.5" y="180.9" transform="rotate(-90 209.5 180.9)">A</text>
<text x="213.1" y="180.9" transform="rotate(-90 213.1 180.9)">C</text>
<text x="216.6" y="180.9" transform="rotate(-90 216.6 180.9)">B</text>
<text x="72.6" y="224.2">A4B9</text>
<text x="76.8" y="227.7">A5</text>
<text x="82.4" y="226">VBUS</text>
<text x="76.8" y="231.2">A6</text>
<text x="82.4" y="233">DP1</text>
<text x="82.4" y="229.5">CC1</text>
<text x="76.8" y="238.3">A8</text>
<text x="76.8" y="234.8">A7</text>
<text x="82.4" y="236.5">DN1</text>
<text x="94.4" y="236.5">SHELL</text>
<text x="106" y="234.8">4</text>
<text x="106" y="238.3">3</text>
<text x="76.8" y="245.4">B6</text>
<text x="76.8" y="241.8">B5</text>
<text x="82.4" y="243.6">CC2</text>
<text x="82.4" y="240.1">SBU1</text>
<text x="94.4" y="240.1">SHELL</text>
<text x="94.4" y="243.6">SHELL</text>
<text x="106" y="241.8">2</text>
<text x="106" y="245.4">1</text>
<text x="76.8" y="248.9">B7</text>
<text x="82.4" y="250.6">DN2</text>
<text x="82.4" y="247.1">DP2</text>
<text x="94.4" y="247.1">SHELL</text>
<text x="72.6" y="255.9">B4A9</text>
<text x="76.8" y="252.4">B8</text>
<text x="82.4" y="257.7">VBUS</text>
<text x="82.4" y="254.2">SBU2</text>
</g>
<g font-size="3.2">
<text x="62.9" y="31.9">1</text>
<text x="68.1" y="33.3">IN</text>
<text x="80.4" y="33.3">OUT</text>
<text x="90.3" y="31.9">3</text>
<text x="366.1" y="39">VSS</text>
<text x="374.1" y="37.2">3</text>
<text x="77.3" y="43.5" transform="rotate(-90 77.3 43.5)">2</text>
<text x="80.8" y="43.5" transform="rotate(-90 80.8 43.5)">4</text>
<text x="366.1" y="58.4">VSS</text>
<text x="374.1" y="56.6">3</text>
<text x="366.1" y="77.8">VSS</text>
<text x="374.1" y="76">3</text>
<text x="374.1" y="95.4">3</text>
<text x="366.1" y="97.2">VSS</text>
<text x="366.1" y="116.6">VSS</text>
<text x="374.1" y="114.8">3</text>
<text x="82.1" y="137.8">VSS</text>
<text x="90.1" y="136">11</text>
<text x="366.1" y="136">VSS</text>
<text x="374.1" y="134.2">3</text>
<text x="73.4" y="152.9" transform="rotate(-90 73.4 152.9)">VSS</text>
<text x="72" y="157.8" transform="rotate(-90 72 157.8)">10</text>
<text x="70.6" y="220.7">A1B12</text>
<text x="82.4" y="222.4">GND</text>
<text x="70.6" y="259.5">B1A12</text>
<text x="82.4" y="261.2">GND</text>
</g>
<g font-size="3.2" fill="#f00">
<text x="350.6" y="33.7">1</text>
<text x="354.1" y="35.5">VDD</text>
<text x="350.6" y="53.1">1</text>
<text x="354.1" y="54.9">VDD</text>
<text x="350.6" y="72.5">1</text>
<text x="354.1" y="74.3">VDD</text>
<text x="350.6" y="91.9">1</text>
<text x="354.1" y="93.7">VDD</text>
<text x="350.6" y="111.3">1</text>
<text x="354.1" y="113.1">VDD</text>
<text x="38.4" y="125.4">2</text>
<text x="41.9" y="127.2">VPCC</text>
<text x="350.6" y="130.7">1</text>
<text x="354.1" y="132.5">VDD</text>
</g>
</svg>
